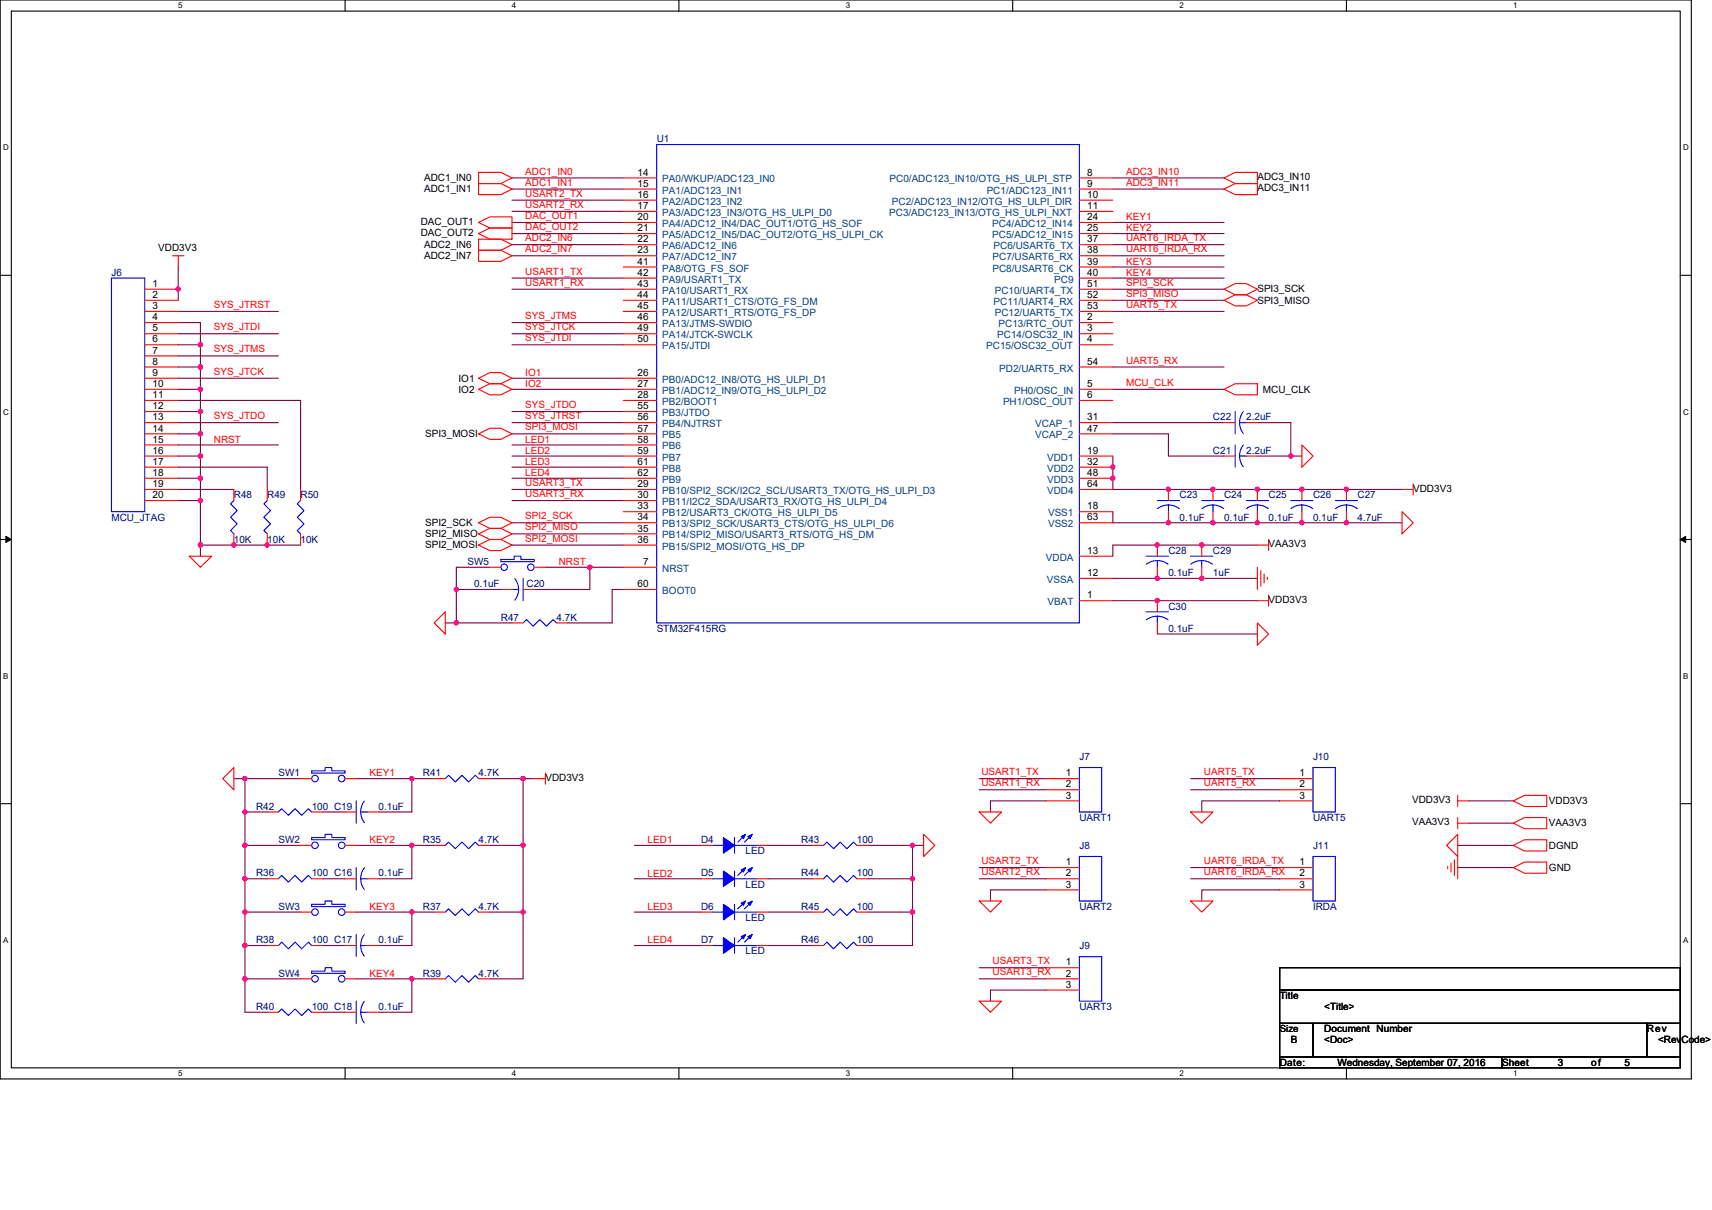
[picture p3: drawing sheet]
<svg xmlns="http://www.w3.org/2000/svg" width="297mm" height="210mm" viewBox="0 0 297 210" stroke-linecap="round" stroke-linejoin="round" font-family="sans-serif">
<path d="M0 0h293.5v187.2h-293.5zM2 1.9h289.5v183.4h-289.5z" fill="none" stroke="#000" stroke-width=".19"/>
<g fill="#fff">
<path d="M30.9 .2h.8v1.6h-.8z"/>
<path d="M30.9 185.5h.8v1.6h-.8z"/>
</g>
<path d="M59.9 0v1.9M59.9 185.3v1.9" fill="none" stroke="#000" stroke-width=".19"/>
<g fill="#fff">
<path d="M88.8 .2h.8v1.6h-.8z"/>
<path d="M88.8 185.5h.8v1.6h-.8z"/>
</g>
<path d="M117.8 0v1.9M117.8 185.3v1.9" fill="none" stroke="#000" stroke-width=".19"/>
<g fill="#fff">
<path d="M146.7 .2h.8v1.6h-.8z"/>
<path d="M146.7 185.5h.8v1.6h-.8z"/>
</g>
<path d="M175.7 0v1.9M175.7 185.3v1.9" fill="none" stroke="#000" stroke-width=".19"/>
<g fill="#fff">
<path d="M204.7 .2h.7v1.6h-.7z"/>
<path d="M204.7 185.5h.7v1.6h-.7z"/>
</g>
<path d="M233.6 0v1.9M233.6 185.3v1.9" fill="none" stroke="#000" stroke-width=".19"/>
<g fill="#fff">
<path d="M262.6 .2h.7v1.6h-.7z"/>
<path d="M262.6 185.5h.7v1.6h-.7z"/>
<path d="M.5 24.8h1v1.6h-1z"/>
<path d="M292 24.8h1v1.6h-1z"/>
<path d="M.5 70.7h1v1.5h-1z"/>
<path d="M292 70.7h1v1.5h-1z"/>
</g>
<path d="M0 47.8h2M291.5 47.8h2" fill="none" stroke="#000" stroke-width=".19"/>
<g fill="#fff">
<path d="M.5 116.5h.9v1.6h-.9z"/>
<path d="M292 116.5h.9v1.6h-.9z"/>
</g>
<path d="M0 93.6h2M291.5 93.6h2" fill="none" stroke="#000" stroke-width=".19"/>
<path d="M1 93.1l1 .5-1 .5zM291.5 93.6l1-.5v1z" fill="#000" stroke="#000" stroke-width=".17"/>
<g fill="#fff">
<path d="M.5 162.4h.9v1.5h-.9z"/>
<path d="M292 162.4h.9v1.5h-.9z"/>
</g>
<path d="M0 139.5h2M291.5 139.5h2M222 167.9h69.5v3.9h-69.5zM222 171.8h69.5v5.8h-69.5zM222 177.6h5.8v5.8h-5.8zM227.8 177.6h57.9v5.8h-57.9zM285.7 177.6h5.8v5.8h-5.8zM222 183.4h38.6v1.9h-38.6zM260.6 183.4h30.9v1.9h-30.9z" fill="none" stroke="#000" stroke-width=".19"/>
<g fill="none" stroke="#800040" stroke-width=".19">
<path d="M88.8 32.8h19.3M88.8 30.9h19.3M88.8 34.7h19.3M88.8 38.6h19.3M88.8 36.7h19.3M193.1 30.9h19.3M193.1 32.8h19.3M193.1 38.6h19.3M30.9 54h17.4M30.9 57.9h17.4M30.9 56h3.9v3.8M30.9 59.8h3.9"/>
<path d="M30.9 46.3v5.8M34.8 59.8v3.9M88.8 57.9h19.3M88.8 56h19.3M88.8 59.8h19.3M88.8 40.5h19.3M88.8 44.4h19.3M88.8 42.5h19.3M88.8 50.2h19.3M88.8 48.3h19.3M193.1 40.5h19.3M193.1 46.3h19.3"/>
<path d="M193.1 42.5h19.3M193.1 44.4h19.3M193.1 50.2h19.3M193.1 52.1h19.3M193.1 48.3h19.3M193.1 54h19.3M30.9 69.5h21.3v15.4M30.9 61.8h17.4M30.9 65.6h17.4M30.9 73.3h17.4M30.9 77.2h17.4M30.9 63.7h3.9"/>
<path d="M30.9 67.6h3.9M30.9 71.4h3.9M30.9 75.3h3.9M30.9 79.1h3.9M34.8 63.7v3.9M34.8 67.6v3.8M34.8 71.4v3.9M34.8 75.3v3.8M34.8 79.1v3.9M88.8 73.3h19.3M88.8 71.4h19.3M88.8 79.1h19.3"/>
<path d="M88.8 77.2h19.3M88.8 75.3h19.3M88.8 65.6h19.3M88.8 67.6h19.3M193.1 79.1v5.8h50.2M193.1 67.6h19.3M193.1 73.3h19.3M193.1 63.7h19.3M193.1 75.3h9.6v3.8h9.7M218.2 79.1h5.8M218.2 73.3h5.8v5.8M224 79.1h1.9"/>
<path d="M30.9 83h3.9M30.9 86.9h3.9M30.9 84.9h9.7M30.9 81.1h15.5v3.8M34.8 83v3.9M34.8 86.9v7.7M34.8 94.6v1.9M34.8 94.6h17.4M85 98.4h-5.8v3.9M88.8 83h19.3M88.8 81.1h19.3M88.8 84.9h19.3"/>
<path d="M88.8 86.9h19.3M88.8 90.7h19.3M88.8 92.6h19.3M88.8 94.6h19.3M94.6 98.4h7.7M102.3 98.4v3.9h-9.6M102.3 98.4h5.8M193.1 88.8v1.9h50.2M218.2 94.6h-25.1v1.9M77.3 108.1h1.9M79.2 102.3h7.7M79.2 108.1h9.6"/>
<path d="M79.2 102.3v5.8M108.1 102.3h-1.9v5.8h-7.7M193.1 104.2h25.1M193.1 100.4h25.1M200.8 110h17.4M40.6 135.1h1.9M42.5 135.1h9.7M42.5 135.1v5.8M61.8 135.1h9.7M71.5 135.1v5.8h-5.8M71.5 135.1h3.8M85 135.1h5.8"/>
<path d="M90.8 135.1v11.6M90.8 135.1h1.9M169.9 137.1h11.6M169.9 135.1h11.6M181.5 139h-9.7v1.9M206.6 137.1h15.4M206.6 135.1h15.4M222 139h-13.5v1.9M254.8 139h7.8M42.5 146.7h9.7M42.5 158.3v5.8M42.5 140.9v5.8"/>
<path d="M42.5 152.5v5.8M42.5 146.7v5.8h3.9M42.5 140.9h3.9M42.5 158.3h9.7M56 152.5h3.9M56 140.9h3.9M61.8 146.7h9.7M61.8 158.3h9.7M71.5 146.7h3.8M71.5 146.7v5.8h-5.8M71.5 158.3v5.8h-5.8M71.5 158.3h3.8"/>
<path d="M85 158.3h5.8M85 146.7h5.8M90.8 158.3v11.6h-5.8M90.8 146.7v11.6M110.1 152.5h11.5M110.1 146.7h11.5M110.1 158.3h11.5M133.2 152.5h7.7M133.2 146.7h7.7M133.2 158.3h7.7M150.6 152.5h7.7M150.6 158.3h7.7"/>
<path d="M150.6 146.7h7.7M158.3 146.7h1.9M158.3 158.3v5.8h-7.7M158.3 146.7v5.8M158.3 152.5v5.8M169.9 150.6h11.6M169.9 152.5h11.6M181.5 154.4h-9.7v2M206.6 150.6h15.4M206.6 152.5h15.4M222 154.4h-13.5v2M252.9 146.7h9.7"/>
<path d="M252.9 150.6h9.7M254.8 142.9h7.8M42.5 169.9h9.7M42.5 169.9v5.8h3.9M42.5 164.1v5.8M42.5 164.1h3.9M56 175.7h3.9M56 164.1h3.9M61.8 169.9h9.7M71.5 169.9h3.8M71.5 169.9v5.8h-5.8M110.1 164.1h11.5"/>
<path d="M133.2 164.1h7.7M169.9 167.9h11.6M169.9 169.9h11.6M181.5 171.8h-9.7v1.9"/>
</g>
<g fill="#f0f" stroke="#f0f" stroke-width=".19">
<circle cx="42.5" cy="152.5" r=".38"/>
<circle cx="71.4" cy="146.7" r=".38"/>
<circle cx="42.5" cy="158.3" r=".38"/>
<circle cx="71.4" cy="158.3" r=".38"/>
<circle cx="71.4" cy="169.9" r=".38"/>
<circle cx="42.5" cy="135.1" r=".38"/>
<circle cx="71.4" cy="135.1" r=".38"/>
<circle cx="158.3" cy="158.3" r=".38"/>
<circle cx="42.5" cy="146.7" r=".38"/>
<circle cx="42.5" cy="140.9" r=".38"/>
<circle cx="42.5" cy="169.9" r=".38"/>
<circle cx="42.5" cy="164.1" r=".38"/>
<circle cx="90.7" cy="146.7" r=".38"/>
<circle cx="90.7" cy="135.1" r=".38"/>
<circle cx="90.7" cy="158.3" r=".38"/>
<circle cx="158.3" cy="152.5" r=".38"/>
<circle cx="158.3" cy="146.7" r=".38"/>
<circle cx="30.9" cy="50.2" r=".38"/>
<circle cx="34.8" cy="63.7" r=".38"/>
<circle cx="34.8" cy="59.8" r=".38"/>
<circle cx="34.8" cy="67.6" r=".38"/>
<circle cx="34.8" cy="75.3" r=".38"/>
<circle cx="34.8" cy="71.4" r=".38"/>
<circle cx="34.8" cy="79.1" r=".38"/>
<circle cx="34.8" cy="86.9" r=".38"/>
<circle cx="34.8" cy="83" r=".38"/>
<circle cx="79.2" cy="108.1" r=".38"/>
<circle cx="79.2" cy="102.3" r=".38"/>
<circle cx="102.3" cy="98.4" r=".38"/>
<circle cx="40.6" cy="94.6" r=".38"/>
<circle cx="34.8" cy="94.6" r=".38"/>
<circle cx="46.4" cy="94.6" r=".38"/>
<circle cx="210.4" cy="90.7" r=".38"/>
<circle cx="202.7" cy="90.7" r=".38"/>
<circle cx="225.9" cy="90.7" r=".38"/>
<circle cx="218.2" cy="90.7" r=".38"/>
<circle cx="233.6" cy="90.7" r=".38"/>
<circle cx="193.1" cy="81.1" r=".38"/>
<circle cx="193.1" cy="83" r=".38"/>
<circle cx="210.4" cy="84.9" r=".38"/>
<circle cx="202.7" cy="84.9" r=".38"/>
<circle cx="225.9" cy="84.9" r=".38"/>
<circle cx="218.2" cy="84.9" r=".38"/>
<circle cx="233.6" cy="84.9" r=".38"/>
<circle cx="223.9" cy="79.1" r=".38"/>
<circle cx="200.8" cy="100.4" r=".38"/>
<circle cx="208.5" cy="100.4" r=".38"/>
<circle cx="208.5" cy="94.6" r=".38"/>
<circle cx="200.8" cy="94.6" r=".38"/>
<circle cx="200.8" cy="104.2" r=".38"/>
</g>
<g fill="none" stroke="#f00" stroke-width=".19">
<path d="M83 29.9h3.9l1.9 1-1.9 1h-3.9zM83 31.9h3.9l1.9 .9-1.9 1h-3.9zM83 38.6l2-1h3.8v2h-3.8zM108.1 30.9h5.8M108.1 32.8h5.8M108.1 34.7h5.8M108.1 36.7h5.8M108.1 38.6h5.8M187.3 30.9h5.8M187.3 32.8h5.8M187.3 34.7h5.8M187.3 36.7h5.8"/>
<path d="M187.3 38.6h5.8M212.4 32.8l1.9-.9h3.9v1.9h-3.9zM212.4 30.9l1.9-1h3.9v2h-3.9zM25.1 50.2h5.8M25.1 52.1h5.8M25.1 54h5.8M25.1 56h5.8M25.1 57.9h5.8M25.1 59.8h5.8M29.9 44.4h2M30.9 44.4v1.9M83 41.5h3.9l1.9 1-1.9 .9h-3.9z"/>
<path d="M83 43.4h3.9l1.9 1-1.9 1h-3.9zM83 40.5l2-.9h3.8v1.9h-3.8zM108.1 40.5h5.8M108.1 42.5h5.8M108.1 44.4h5.8M108.1 46.3h5.8M108.1 48.3h5.8M108.1 50.2h5.8M108.1 52.1h5.8M108.1 54h5.8M108.1 56h5.8M108.1 57.9h5.8"/>
<path d="M108.1 59.8h5.8M187.3 56h5.8M187.3 57.9h5.8M187.3 59.8h5.8M187.3 40.5h5.8M187.3 42.5h5.8M187.3 44.4h5.8M187.3 46.3h5.8M187.3 48.3h5.8M187.3 50.2h5.8M187.3 52.1h5.8M187.3 54h5.8"/>
<path d="M212.4 50.2l1.9-1h1.9l2 1-2 1h-1.9zM212.4 52.1l1.9-.9h1.9l2 .9-2 1h-1.9zM25.1 61.8h5.8M25.1 63.7h5.8M25.1 65.6h5.8M25.1 67.6h5.8M25.1 69.5h5.8M25.1 71.4h5.8M25.1 73.3h5.8M25.1 75.3h5.8M25.1 77.2h5.8M25.1 79.1h5.8"/>
<path d="M83 65.6l2-.9h1.9l1.9 .9-1.9 1h-1.9zM83 67.6l2-1h1.9l1.9 1-1.9 .9h-1.9zM83 75.3l2-1h1.9l1.9 1-1.9 .9h-1.9zM108.1 65.6h5.8M108.1 67.6h5.8M108.1 69.5h5.8M108.1 71.4h5.8M108.1 73.3h5.8M108.1 75.3h5.8M108.1 77.2h5.8M108.1 79.1h5.8M187.3 67.6h5.8"/>
<path d="M187.3 69.5h5.8M187.3 79.1h5.8M187.3 73.3h5.8M187.3 75.3h5.8M187.3 63.7h5.8M212.4 79.1h1.9M212.4 73.3h1.9M212.4 67.6l1.9-1h3.9v1.9h-3.9zM216.2 79.1h2M216.2 73.3h2M225.9 77.2l1.9 1.9-1.9 2zM25.1 81.1h5.8"/>
<path d="M25.1 83h5.8M25.1 84.9h5.8M25.1 86.9h5.8M32.8 96.5h3.9l-1.9 1.9zM40.6 92.6v2M40.6 84.9v2M46.4 92.6v2M46.4 84.9v2M52.2 92.6v2M52.2 84.9v2M83 90.7l2-.9h1.9l1.9 .9-1.9 1h-1.9zM83 92.6l2-.9h1.9l1.9 .9-1.9 1h-1.9z"/>
<path d="M83 94.6l2-1h1.9l1.9 1-1.9 .9h-1.9zM85 98.4h1.9M92.7 98.4h1.9M108.1 98.4h5.8M108.1 84.9h5.8M108.1 86.9h5.8M108.1 88.8h5.8M108.1 90.7h5.8M108.1 92.6h5.8M108.1 94.6h5.8M108.1 81.1h5.8M108.1 83h5.8"/>
<path d="M187.3 96.5h5.8M187.3 88.8h5.8M187.3 81.1h5.8M187.3 83h5.8M187.3 90.7h5.8M187.3 84.9h5.8M200.8 94.6v1.9M200.8 98.4v2M202.7 84.9v2M202.7 88.8v1.9M208.5 94.6v1.9M208.5 98.4v2"/>
<path d="M210.5 84.9v2M210.5 88.8v1.9M218.2 98.4v3.9M218.2 84.9v2M218.2 88.8v1.9M218.2 94.6h1.9M218.8 99v2.7M219.3 99.6v1.6M220.1 93.6v1.9M225.9 84.9v2M225.9 88.8v1.9M233.6 84.9v2"/>
<path d="M233.6 88.8v1.9M243.3 84.9h1.9M243.3 88.8l1.9 1.9-1.9 1.9zM245.2 84v1.9M75.3 108.1l2-1.9v3.8zM86.9 102.3h1.9M88.8 108.1h2M90.8 102.3h1.9M96.6 108.1h1.9M108.1 102.3h5.8M187.3 104.2h5.8M187.3 100.4h5.8"/>
<path d="M200.8 104.2v2M200.8 108.1v1.9M218.2 104.2h1.9M218.2 108.1l1.9 1.9-1.9 2zM219.9 100.2v.4M220.1 103.3v1.9M38.6 135.1l2-1.9v3.9zM52.2 135.1h1.9M59.9 135.1h1.9M75.3 135.1h2M83 135.1h2M92.7 135.1h1.9"/>
<path d="M94.6 134.2v1.9M181.5 135.1h5.8M181.5 137.1h5.8M181.5 139h5.8M222 135.1h5.8M222 137.1h5.8M222 139h5.8M252.9 139h1.9M252.9 138v2M262.6 139l1.9-1h3.9v2h-3.9zM46.4 140.9h1.9M46.4 152.5h1.9"/>
<path d="M52.2 158.3h1.9M52.2 146.7h1.9M54.1 140.9h1.9M54.1 152.5h1.9M59.9 140.9h1.9M59.9 152.5h1.9M59.9 158.3h1.9M59.9 146.7h1.9M63.7 140.9h2M63.7 152.5h2M75.3 146.7h2M75.3 158.3h2"/>
<path d="M83 146.7h2M83 158.3h2M121.6 146.7h2M121.6 152.5h2M121.6 158.3h2M131.3 146.7h1.9M131.3 152.5h1.9M131.3 158.3h1.9M140.9 146.7h2M140.9 158.3h2M140.9 152.5h2M148.7 146.7h1.9"/>
<path d="M148.7 158.3h1.9M148.7 152.5h1.9M160.2 144.8l2 1.9-2 1.9zM169.9 156.4h3.9l-2 1.9zM169.9 140.9h3.9l-2 2zM181.5 150.6h5.8M181.5 152.5h5.8M181.5 154.4h5.8M206.6 140.9h3.9l-2 2zM206.6 156.4h3.9l-2 1.9zM222 150.6h5.8M222 152.5h5.8"/>
<path d="M222 154.4h5.8M251 146.7l1.9-1.9v3.8zM251.2 150.4v.4M251.8 149.8v1.5M252.3 149.2v2.7M252.9 142.9h1.9M252.9 141.9v1.9M252.9 148.6v3.9M262.6 142.9l1.9-1h3.9v1.9h-3.9zM262.6 146.7l1.9-1h3.9v2h-3.9zM262.6 150.6l1.9-1h3.9v1.9h-3.9zM46.4 175.7h1.9"/>
<path d="M46.4 164.1h1.9M52.2 169.9h1.9M54.1 175.7h1.9M54.1 164.1h1.9M59.9 164.1h1.9M59.9 175.7h1.9M59.9 169.9h1.9M63.7 164.1h2M63.7 175.7h2M75.3 169.9h2M83 169.9h2M121.6 164.1h2"/>
<path d="M131.3 164.1h1.9M140.9 164.1h2M148.7 164.1h1.9M169.9 173.7h3.9l-2 2zM181.5 167.9h5.8M181.5 169.9h5.8M181.5 171.8h5.8"/>
</g>
<g fill="none" stroke="#00f" stroke-width=".19">
<path d="M113.9 25.1h73.4v83h-73.4zM19.3 48.3h5.8v40.5h-5.8zM214.3 77.2v3.9M214.3 71.4v3.9M215.1 79.1h1.1M215.1 73.3h1.1M215.7 77.2a3.1 3.1 0 0 0 0 3.8M215.7 71.4a3.1 3.1 0 0 0 0 3.8M40.6 86.9l-.6 .5 1.1 1.2-1.1 1.2 1.1 1.1-1.1 1.2 .6 .5M46.4 86.9l-.6 .5 1.1 1.2-1.1 1.2 1.1 1.1-1.1 1.2 .6 .5M52.2 86.9l-.6 .5 1.1 1.2-1.1 1.2 1.1 1.1-1.1 1.2 .6 .5M86.9 97.1h2.3v-.6h1.2v.6h2.3v.4h-5.8z"/>
<path d="M198.9 96.5h3.8M200.8 97.3l-1.2 .2-.7 .4M200.8 97.3l1.2 .2 .7 .4M200.8 86.9h3.9M200.8 97.3v1.1M200.8 88.3a3.1 3.1 0 0 1 3.8 0M202.7 87.6v1.2M206.6 96.5h3.9M208.5 97.3l-1.2 .2-.7 .4M208.5 97.3l1.2 .2 .7 .4M208.5 97.3v1.1M208.5 86.9h3.9"/>
<path d="M208.6 88.3a3.1 3.1 0 0 1 3.7 0M210.5 87.6v1.2M216.2 86.9h3.9M216.3 88.3a3.1 3.1 0 0 1 3.7 0M218.2 87.6v1.2M224 86.9h3.8M224 88.3a3.1 3.1 0 0 1 3.8 0M225.9 87.6v1.2M231.7 86.9h3.8M231.7 88.3a3.1 3.1 0 0 1 3.8 0M233.6 87.6v1.2M88.8 102.3h1.2"/>
<path d="M89.3 100.4a3 3 0 0 1 0 3.8M90.8 108.1l.6-.6 1.1 1.2 1.2-1.2 1.1 1.2 1.2-1.2 .6 .6M90.8 100.4v3.8M198.9 106.2h3.8M200.8 106.9l-1.2 .3-.7 .4M200.8 106.9l1.2 .3 .7 .4M200.8 106.9v1.2M54.1 133.8h2.3v-.6h1.2v.6h2.3v.4h-5.8zM61.8 139v3.9M63.2 139a3.1 3.1 0 0 0 0 3.8M77.3 135.1l.5-.6 1.2 1.2 1.2-1.2 1.1 1.2 1.2-1.2 .5 .6M187.3 133.2h3.9v7.7h-3.9z"/>
<path d="M227.8 133.2h3.9v7.7h-3.9zM48.3 140.9l.6-.6 1.1 1.2 1.2-1.2 1.1 1.2 1.2-1.2 .6 .6M48.3 152.5l.6-.6 1.1 1.2 1.2-1.2 1.1 1.2 1.2-1.2 .6 .6M54.1 156.9h2.3v-.5h1.2v.5h2.3v.4h-5.8zM54.1 145.4h2.3v-.6h1.2v.6h2.3v.3h-5.8zM61.8 150.6v3.8M62.6 140.9h1.1M62.6 152.5h1.1M63.2 150.6a3.1 3.1 0 0 0 0 3.7M77.3 146.7l.5-.6 1.2 1.2 1.2-1.2 1.1 1.2 1.2-1.2 .5 .6M77.3 158.3l.5-.6 1.2 1.2 1.2-1.2 1.1 1.2 1.2-1.2 .5 .6M123.6 146.7h1.9"/>
<path d="M123.6 152.5h1.9M123.6 158.3h1.9M127.4 145.4v2.7M127.4 146.7h3.9M127.4 151.2v2.6M127.4 152.5h3.9M127.4 156.9v2.7M127.4 158.3h3.9M129.2 145l-1.2 1.1M129.2 150.8l-1.2 1.1M129.2 156.5l-1.2 1.2M130.3 145l-1.1 1.1"/>
<path d="M130.3 150.8l-1.1 1.1M130.3 156.5l-1.1 1.2M142.9 146.7l.6-.6 1.1 1.2 1.2-1.2 1.1 1.2 1.2-1.2 .6 .6M142.9 158.3l.6-.6 1.1 1.2 1.2-1.2 1.1 1.2 1.2-1.2 .6 .6M142.9 152.5l.6-.6 1.1 1.2 1.2-1.2 1.1 1.2 1.2-1.2 .6 .6M187.3 148.6h3.9v7.8h-3.9zM227.8 148.6h3.9v7.8h-3.9zM48.3 175.7l.6-.6 1.1 1.1 1.2-1.1 1.1 1.1 1.2-1.1 .6 .6M48.3 164.1l.6-.6 1.1 1.2 1.2-1.2 1.1 1.2 1.2-1.2 .6 .6M54.1 168.5h2.3v-.6h1.2v.6h2.3v.4h-5.8zM61.8 162.2v3.8M61.8 173.7v3.9"/>
<path d="M62.6 164.1h1.1M62.6 175.7h1.1M63.2 162.2a3.1 3.1 0 0 0 0 3.7M63.2 173.8a3.1 3.1 0 0 0 0 3.7M77.3 169.9l.5-.6 1.2 1.2 1.2-1.2 1.1 1.2 1.2-1.2 .5 .6M123.6 164.1h1.9M127.4 162.7v2.7M127.4 164.1h3.9M129.2 162.3l-1.2 1.2M130.3 162.3l-1.1 1.2M142.9 164.1l.6-.6 1.1 1.2 1.2-1.2 1.1 1.2 1.2-1.2 .6 .6M187.3 166h3.9v7.7h-3.9z"/>
<circle cx="87.5" cy="98.4" r=".57"/>
<circle cx="92.1" cy="98.4" r=".57"/>
<circle cx="54.6" cy="135.1" r=".57"/>
<circle cx="59.3" cy="135.1" r=".57"/>
<circle cx="54.6" cy="158.3" r=".57"/>
<circle cx="54.7" cy="146.7" r=".57"/>
<circle cx="59.3" cy="158.3" r=".57"/>
<circle cx="59.3" cy="146.7" r=".57"/>
<circle cx="54.6" cy="169.9" r=".57"/>
<circle cx="59.3" cy="169.9" r=".57"/>
</g>
<g fill="#00f" stroke="#00f" stroke-width=".19">
<path d="M125.5 145.4l1.9 1.3-1.9 1.4z" fill-rule="evenodd"/>
<path d="M129.7 145.2l.8-.4-.3 .7z" fill-rule="evenodd"/>
<path d="M128.6 145.2l.8-.4-.4 .7z" fill-rule="evenodd"/>
<path d="M125.5 162.7l1.9 1.4-1.9 1.3z" fill-rule="evenodd"/>
<path d="M129.7 162.5l.8-.3-.3 .7z" fill-rule="evenodd"/>
<path d="M128.6 162.5l.8-.3-.4 .7z" fill-rule="evenodd"/>
<path d="M125.5 151.2l1.9 1.3-1.9 1.3z" fill-rule="evenodd"/>
<path d="M129.7 151l.8-.4-.3 .7z" fill-rule="evenodd"/>
<path d="M128.6 151l.8-.4-.4 .7z" fill-rule="evenodd"/>
<path d="M125.5 156.9l1.9 1.4-1.9 1.3z" fill-rule="evenodd"/>
<path d="M129.7 156.7l.8-.3-.3 .7z" fill-rule="evenodd"/>
<path d="M128.6 156.7l.8-.3-.4 .7z" fill-rule="evenodd"/>
</g>
<g font-size="1.7" fill="#000080">
<text x="113.9" y="24.7">U1</text>
<text x="19.3" y="47.9">J6</text>
<text x="210.5" y="73">C22</text>
<text x="216.2" y="73">2.2uF</text>
<text x="210.5" y="78.8">C21</text>
<text x="216.2" y="78.8">2.2uF</text>
<text x="40.6" y="86.5">R48</text>
<text x="46.4" y="86.5">R49</text>
<text x="52.2" y="86.5">R50</text>
<text x="204.7" y="86.5">C23</text>
<text x="212.4" y="86.5">C24</text>
<text x="220.1" y="86.5">C25</text>
<text x="227.8" y="86.5">C26</text>
<text x="235.5" y="86.5">C27</text>
<text x="19.3" y="90.3">MCU_JTAG</text>
<text x="40.6" y="94.2">10K</text>
<text x="46.4" y="94.2">10K</text>
<text x="52.2" y="94.2">10K</text>
<text x="204.7" y="90.3">0.1uF</text>
<text x="212.4" y="90.3">0.1uF</text>
<text x="220.1" y="90.3">0.1uF</text>
<text x="227.8" y="90.3">0.1uF</text>
<text x="235.5" y="90.3">4.7uF</text>
<text x="81.1" y="98.1">SW5</text>
<text x="82.3" y="101.9">0.1uF</text>
<text x="91.4" y="101.9">C20</text>
<text x="202.7" y="96.1">C28</text>
<text x="202.7" y="100">0.1uF</text>
<text x="210.5" y="96.1">C29</text>
<text x="210.5" y="100">1uF</text>
<text x="86.9" y="107.7">R47</text>
<text x="96.6" y="107.7">4.7K</text>
<text x="202.7" y="105.8">C30</text>
<text x="113.9" y="109.6">STM32F415RG</text>
<text x="202.7" y="109.6">0.1uF</text>
<text x="187.3" y="131.8">J7</text>
<text x="227.8" y="131.8">J10</text>
<text x="48.3" y="134.7">SW1</text>
<text x="73.4" y="134.7">R41</text>
<text x="83" y="134.7">4.7K</text>
<text x="44.4" y="140.5">R42</text>
<text x="54.1" y="140.5">100 C19</text>
<text x="65.7" y="140.5">0.1uF</text>
<text x="187.3" y="142.5">UART1</text>
<text x="227.8" y="142.5">UART5</text>
<text x="48.3" y="146.3">SW2</text>
<text x="73.4" y="146.3">R35</text>
<text x="83" y="146.3">4.7K</text>
<text x="121.6" y="146.3">D4</text>
<text x="129.4" y="148.3">LED</text>
<text x="139" y="146.3">R43</text>
<text x="148.7" y="146.3">100</text>
<text x="187.3" y="147.3">J8</text>
<text x="227.8" y="147.3">J11</text>
<text x="44.4" y="152.1">R36</text>
<text x="54.1" y="152.1">100 C16</text>
<text x="65.7" y="152.1">0.1uF</text>
<text x="121.6" y="152.1">D5</text>
<text x="129.4" y="154.1">LED</text>
<text x="139" y="152.1">R44</text>
<text x="148.7" y="152.1">100</text>
<text x="48.3" y="157.9">SW3</text>
<text x="73.4" y="157.9">R37</text>
<text x="83" y="157.9">4.7K</text>
<text x="121.6" y="157.9">D6</text>
<text x="129.4" y="159.8">LED</text>
<text x="139" y="157.9">R45</text>
<text x="148.7" y="157.9">100</text>
<text x="187.3" y="157.9">UART2</text>
<text x="227.8" y="157.9">IRDA</text>
<text x="44.4" y="163.7">R38</text>
<text x="54.1" y="163.7">100 C17</text>
<text x="65.7" y="163.7">0.1uF</text>
<text x="121.6" y="163.7">D7</text>
<text x="129.4" y="165.6">LED</text>
<text x="139" y="163.7">R46</text>
<text x="148.7" y="163.7">100</text>
<text x="187.3" y="164.7">J9</text>
<text x="48.3" y="169.5">SW4</text>
<text x="73.4" y="169.5">R39</text>
<text x="83" y="169.5">4.7K</text>
<text x="44.4" y="175.3">R40</text>
<text x="54.1" y="175.3">100 C18</text>
<text x="65.7" y="175.3">0.1uF</text>
<text x="187.3" y="175.3">UART3</text>
</g>
<g font-size="1.7">
<text x="73.6" y="31.5">ADC1_IN0</text>
<text x="73.6" y="33.4">ADC1_IN1</text>
<text x="110.6" y="30.5">14</text>
<text x="110.6" y="32.4">15</text>
<text x="110.6" y="34.3">16</text>
<text x="188.6" y="34.3">10</text>
<text x="188.6" y="32.4">9</text>
<text x="188.6" y="30.5">8</text>
<text x="218.2" y="33.2">ADC3_IN11</text>
<text x="218.2" y="31.3">ADC3_IN10</text>
<text x="73" y="39">DAC_OUT1</text>
<text x="73" y="40.9">DAC_OUT2</text>
<text x="110.6" y="36.3">17</text>
<text x="110.6" y="38.2">20</text>
<text x="110.6" y="40.1">21</text>
<text x="188.6" y="36.3">11</text>
<text x="188.6" y="38.2">24</text>
<text x="188.6" y="40.1">25</text>
<text x="27.4" y="43.6">VDD3V3</text>
<text x="73.6" y="43.1">ADC2_IN6</text>
<text x="73.6" y="45">ADC2_IN7</text>
<text x="110.6" y="42.1">22</text>
<text x="110.6" y="44">23</text>
<text x="110.6" y="45.9">41</text>
<text x="110.6" y="47.9">42</text>
<text x="188.6" y="45.9">39</text>
<text x="188.6" y="42.1">37</text>
<text x="188.6" y="44">38</text>
<text x="188.6" y="47.9">40</text>
<text x="26.5" y="49.8">1</text>
<text x="26.5" y="51.7">2</text>
<text x="26.5" y="53.6">3</text>
<text x="110.6" y="49.8">43</text>
<text x="110.6" y="51.7">44</text>
<text x="110.6" y="53.6">45</text>
<text x="188.6" y="49.8">51</text>
<text x="188.6" y="53.6">53</text>
<text x="188.6" y="51.7">52</text>
<text x="218.2" y="50.8">SPI3_SCK</text>
<text x="218.2" y="52.7">SPI3_MISO</text>
<text x="26.5" y="55.6">4</text>
<text x="26.5" y="57.5">5</text>
<text x="26.5" y="59.4">6</text>
<text x="110.6" y="55.6">46</text>
<text x="110.6" y="57.5">49</text>
<text x="110.6" y="59.4">50</text>
<text x="188.6" y="57.5">3</text>
<text x="188.6" y="55.6">2</text>
<text x="188.6" y="59.4">4</text>
<text x="26.5" y="61.4">7</text>
<text x="26.5" y="63.3">8</text>
<text x="26.5" y="65.2">9</text>
<text x="110.6" y="65.2">26</text>
<text x="188.6" y="63.3">54</text>
<text x="26.5" y="67.2">10</text>
<text x="26.5" y="69.1">11</text>
<text x="26.5" y="71">12</text>
<text x="79.6" y="66.2">IO1</text>
<text x="79.6" y="68.1">IO2</text>
<text x="110.6" y="67.2">27</text>
<text x="110.6" y="69.1">28</text>
<text x="110.6" y="71">55</text>
<text x="188.6" y="67.2">5</text>
<text x="188.6" y="69.1">6</text>
<text x="219.1" y="68.1">MCU_CLK</text>
<text x="26.5" y="72.9">13</text>
<text x="26.5" y="74.9">14</text>
<text x="26.5" y="76.8">15</text>
<text x="73.8" y="75.9">SPI3_MOSI</text>
<text x="110.6" y="72.9">56</text>
<text x="110.6" y="74.9">57</text>
<text x="110.6" y="76.8">58</text>
<text x="188.6" y="72.9">31</text>
<text x="188.6" y="74.9">47</text>
<text x="26.5" y="78.7">16</text>
<text x="26.5" y="80.7">17</text>
<text x="26.5" y="82.6">18</text>
<text x="110.6" y="78.7">59</text>
<text x="110.6" y="80.7">61</text>
<text x="110.6" y="82.6">62</text>
<text x="188.6" y="78.7">19</text>
<text x="188.6" y="80.7">32</text>
<text x="188.6" y="82.6">48</text>
<text x="26.5" y="84.5">19</text>
<text x="26.5" y="86.5">20</text>
<text x="110.6" y="84.5">29</text>
<text x="110.6" y="86.5">30</text>
<text x="110.6" y="88.4">33</text>
<text x="188.6" y="88.4">18</text>
<text x="188.6" y="84.5">64</text>
<text x="245.2" y="85.3">VDD3V3</text>
<text x="73.8" y="91.3">SPI2_SCK</text>
<text x="73.8" y="93.2">SPI2_MISO</text>
<text x="73.8" y="95.2">SPI2_MOSI</text>
<text x="110.6" y="90.3">34</text>
<text x="110.6" y="92.2">35</text>
<text x="110.6" y="94.2">36</text>
<text x="188.6" y="90.3">63</text>
<text x="220.1" y="95">VAA3V3</text>
<text x="110.6" y="101.9">60</text>
<text x="111.6" y="98">7</text>
<text x="188.6" y="100">12</text>
<text x="188.6" y="96.1">13</text>
<text x="188.6" y="103.8">1</text>
<text x="220.1" y="104.6">VDD3V3</text>
<text x="94.6" y="135.5">VDD3V3</text>
<text x="185" y="134.7">1</text>
<text x="185" y="136.7">2</text>
<text x="225.5" y="134.7">1</text>
<text x="225.5" y="136.7">2</text>
<text x="185" y="138.6">3</text>
<text x="225.5" y="138.6">3</text>
<text x="245" y="139.4">VDD3V3</text>
<text x="245" y="143.2">VAA3V3</text>
<text x="268.7" y="139.6">VDD3V3</text>
<text x="268.7" y="143.4">VAA3V3</text>
<text x="268.7" y="147.3">DGND</text>
<text x="185" y="150.2">1</text>
<text x="185" y="152.1">2</text>
<text x="185" y="154">3</text>
<text x="225.5" y="150.2">1</text>
<text x="225.5" y="152.1">2</text>
<text x="225.5" y="154">3</text>
<text x="268.7" y="151.2">GND</text>
<text x="185" y="167.5">1</text>
<text x="185" y="169.5">2</text>
<text x="185" y="171.4">3</text>
<text x="222" y="173.4">Title</text>
<text x="222" y="179.1">Size</text>
<text x="229.8" y="179.1">Document Number</text>
<text x="229.8" y="175.3">&lt;Title&gt;</text>
<text x="285.7" y="179.1">Rev</text>
<text x="222" y="184.9">Date:</text>
<text x="224" y="181.1">B</text>
<text x="229.8" y="181.1">&lt;Doc&gt;</text>
<text x="232.1" y="184.9">Wednesday, September 07, 2016</text>
<text x="260.6" y="184.9">Sheet</text>
<text x="270.3" y="184.9">3</text>
<text x="276.1" y="184.9">of</text>
<text x="281.9" y="184.9">5</text>
<text x="287.7" y="181.1">&lt;RevCode&gt;</text>
</g>
<g font-size="1.7" fill="#f00">
<text x="91.1" y="32.2">ADC1_IN1</text>
<text x="91.1" y="30.3">ADC1_IN0</text>
<text x="91.1" y="34.1">USART2_TX</text>
<text x="195.4" y="30.3">ADC3_IN10</text>
<text x="195.4" y="32.2">ADC3_IN11</text>
<text x="91.1" y="38">DAC_OUT1</text>
<text x="91.1" y="39.9">DAC_OUT2</text>
<text x="91.1" y="36.1">USART2_RX</text>
<text x="91.1" y="41.9">ADC2_IN6</text>
<text x="195.4" y="40.2">KEY2</text>
<text x="195.4" y="38.2">KEY1</text>
<text x="195.4" y="41.9">UART6_IRDA_TX</text>
<text x="91.1" y="43.8">ADC2_IN7</text>
<text x="91.1" y="47.7">USART1_TX</text>
<text x="195.4" y="46">KEY3</text>
<text x="195.4" y="43.8">UART6_IRDA_RX</text>
<text x="195.4" y="47.9">KEY4</text>
<text x="37.1" y="53.4">SYS_JTRST</text>
<text x="91.1" y="49.6">USART1_RX</text>
<text x="195.4" y="49.6">SPI3_SCK</text>
<text x="195.4" y="51.5">SPI3_MISO</text>
<text x="195.4" y="53.4">UART5_TX</text>
<text x="37.1" y="57.3">SYS_JTDI</text>
<text x="91.1" y="57.3">SYS_JTCK</text>
<text x="91.1" y="55.4">SYS_JTMS</text>
<text x="91.1" y="59.2">SYS_JTDI</text>
<text x="37.1" y="61.2">SYS_JTMS</text>
<text x="37.1" y="65">SYS_JTCK</text>
<text x="91.1" y="65.3">IO1</text>
<text x="195.4" y="63.1">UART5_RX</text>
<text x="91.1" y="70.8">SYS_JTDO</text>
<text x="91.1" y="67.2">IO2</text>
<text x="195.4" y="67">MCU_CLK</text>
<text x="37.1" y="72.7">SYS_JTDO</text>
<text x="37.1" y="76.8">NRST</text>
<text x="91.1" y="72.7">SYS_JTRST</text>
<text x="91.1" y="76.8">LED1</text>
<text x="91.1" y="74.7">SPI3_MOSI</text>
<text x="91.1" y="78.8">LED2</text>
<text x="91.1" y="82.6">LED4</text>
<text x="91.1" y="80.7">LED3</text>
<text x="91.1" y="84.3">USART3_TX</text>
<text x="91.1" y="86.3">USART3_RX</text>
<text x="91.1" y="90.1">SPI2_SCK</text>
<text x="91.1" y="92.1">SPI2_MISO</text>
<text x="91.1" y="94">SPI2_MOSI</text>
<text x="96.9" y="98.1">NRST</text>
<text x="64.1" y="134.7">KEY1</text>
<text x="170.3" y="136.5">USART1_RX</text>
<text x="170.3" y="134.5">USART1_TX</text>
<text x="208.9" y="136.5">UART5_RX</text>
<text x="208.9" y="134.5">UART5_TX</text>
<text x="64.1" y="146.3">KEY2</text>
<text x="112.4" y="146.3">LED1</text>
<text x="170.3" y="150">USART2_TX</text>
<text x="208.9" y="150">UART6_IRDA_TX</text>
<text x="112.4" y="152.1">LED2</text>
<text x="170.3" y="151.9">USART2_RX</text>
<text x="208.9" y="151.9">UART6_IRDA_RX</text>
<text x="64.1" y="157.9">KEY3</text>
<text x="112.4" y="157.9">LED3</text>
<text x="112.4" y="163.7">LED4</text>
<text x="172.2" y="167.3">USART3_TX</text>
<text x="64.1" y="169.5">KEY4</text>
<text x="172.2" y="169.3">USART3_RX</text>
</g>
<g font-size="1.7" fill="#004080">
<text x="114.9" y="31.7">PA0/WKUP/ADC123_IN0</text>
<text x="114.9" y="33.6">PA1/ADC123_IN1</text>
<text x="114.9" y="35.5">PA2/ADC123_IN2</text>
<text x="154.3" y="31.7">PC0/ADC123_IN10/OTG_HS_ULPI_STP</text>
<text x="154.7" y="35.5">PC2/ADC123_IN12/OTG_HS_ULPI_DIR</text>
<text x="171.2" y="33.6">PC1/ADC123_IN11</text>
<text x="114.9" y="37.5">PA3/ADC123_IN3/OTG_HS_ULPI_D0</text>
<text x="114.9" y="39.4">PA4/ADC12_IN4/DAC_OUT1/OTG_HS_SOF</text>
<text x="114.9" y="41.3">PA5/ADC12_IN5/DAC_OUT2/OTG_HS_ULPI_CK</text>
<text x="154.3" y="37.5">PC3/ADC123_IN13/OTG_HS_ULPI_NXT</text>
<text x="172.2" y="39.4">PC4/ADC12_IN14</text>
<text x="172.2" y="41.3">PC5/ADC12_IN15</text>
<text x="114.9" y="43.2">PA6/ADC12_IN6</text>
<text x="114.9" y="45.2">PA7/ADC12_IN7</text>
<text x="114.9" y="47.1">PA8/OTG_FS_SOF</text>
<text x="172.2" y="47.1">PC8/USART6_CK</text>
<text x="172.2" y="45.2">PC7/USART6_RX</text>
<text x="172.4" y="43.2">PC6/USART6_TX</text>
<text x="114.9" y="49">PA9/USART1_TX</text>
<text x="114.9" y="51">PA10/USART1_RX</text>
<text x="114.9" y="52.9">PA11/USART1_CTS/OTG_FS_DM</text>
<text x="172.4" y="52.9">PC11/UART4_RX</text>
<text x="172.6" y="51">PC10/UART4_TX</text>
<text x="182.9" y="49">PC9</text>
<text x="114.9" y="54.8">PA12/USART1_RTS/OTG_FS_DP</text>
<text x="114.9" y="56.8">PA13/JTMS-SWDIO</text>
<text x="114.9" y="58.7">PA14/JTCK-SWCLK</text>
<text x="172.6" y="54.8">PC12/UART5_TX</text>
<text x="173" y="58.7">PC14/OSC32_IN</text>
<text x="173.3" y="56.8">PC13/RTC_OUT</text>
<text x="114.9" y="60.6">PA15/JTDI</text>
<text x="171.1" y="60.6">PC15/OSC32_OUT</text>
<text x="173.4" y="64.5">PD2/UART5_RX</text>
<text x="114.9" y="66.4">PB0/ADC12_IN8/OTG_HS_ULPI_D1</text>
<text x="114.9" y="68.3">PB1/ADC12_IN9/OTG_HS_ULPI_D2</text>
<text x="114.9" y="70.3">PB2/BOOT1</text>
<text x="174" y="70.3">PH1/OSC_OUT</text>
<text x="176" y="68.3">PH0/OSC_IN</text>
<text x="114.9" y="72.2">PB3/JTDO</text>
<text x="114.9" y="74.1">PB4/NJTRST</text>
<text x="114.9" y="76.1">PB5</text>
<text x="114.9" y="78">PB6</text>
<text x="179.6" y="74.1">VCAP_1</text>
<text x="179.6" y="76.1">VCAP_2</text>
<text x="114.9" y="79.9">PB7</text>
<text x="114.9" y="81.9">PB8</text>
<text x="114.9" y="83.8">PB9</text>
<text x="181.7" y="79.9">VDD1</text>
<text x="181.7" y="81.9">VDD2</text>
<text x="181.7" y="83.8">VDD3</text>
<text x="114.9" y="85.7">PB10/SPI2_SCK/I2C2_SCL/USART3_TX/OTG_HS_ULPI_D3</text>
<text x="114.9" y="87.7">PB11/I2C2_SDA/USART3_RX/OTG_HS_ULPI_D4</text>
<text x="114.9" y="89.6">PB12/USART3_CK/OTG_HS_ULPI_D5</text>
<text x="181.7" y="85.7">VDD4</text>
<text x="181.8" y="89.6">VSS1</text>
<text x="114.9" y="91.5">PB13/SPI2_SCK/USART3_CTS/OTG_HS_ULPI_D6</text>
<text x="114.9" y="93.4">PB14/SPI2_MISO/USART3_RTS/OTG_HS_DM</text>
<text x="114.9" y="95.4">PB15/SPI2_MOSI/OTG_HS_DP</text>
<text x="181.8" y="91.5">VSS2</text>
<text x="114.9" y="99.2">NRST</text>
<text x="181.5" y="97.3">VDDA</text>
<text x="181.6" y="101.2">VSSA</text>
<text x="114.9" y="103.1">BOOT0</text>
<text x="181.8" y="105">VBAT</text>
</g>
<g font-size="1.4">
<text x="30.9" y="1.5">5</text>
<text x="88.8" y="1.5">4</text>
<text x="146.7" y="1.5">3</text>
<text x="204.7" y="1.5">2</text>
<text x="262.6" y="1.5">1</text>
<text x=".5" y="26.1">D</text>
<text x="292" y="26.1">D</text>
<text x=".5" y="71.9">C</text>
<text x="292" y="71.9">C</text>
<text x=".5" y="117.8">B</text>
<text x="292" y="117.8">B</text>
<text x=".5" y="163.6">A</text>
<text x="292" y="163.6">A</text>
<text x="30.9" y="186.8">5</text>
<text x="88.8" y="186.8">4</text>
<text x="146.7" y="186.8">3</text>
<text x="204.7" y="186.8">2</text>
<text x="262.6" y="186.8">1</text>
</g>
</svg>
